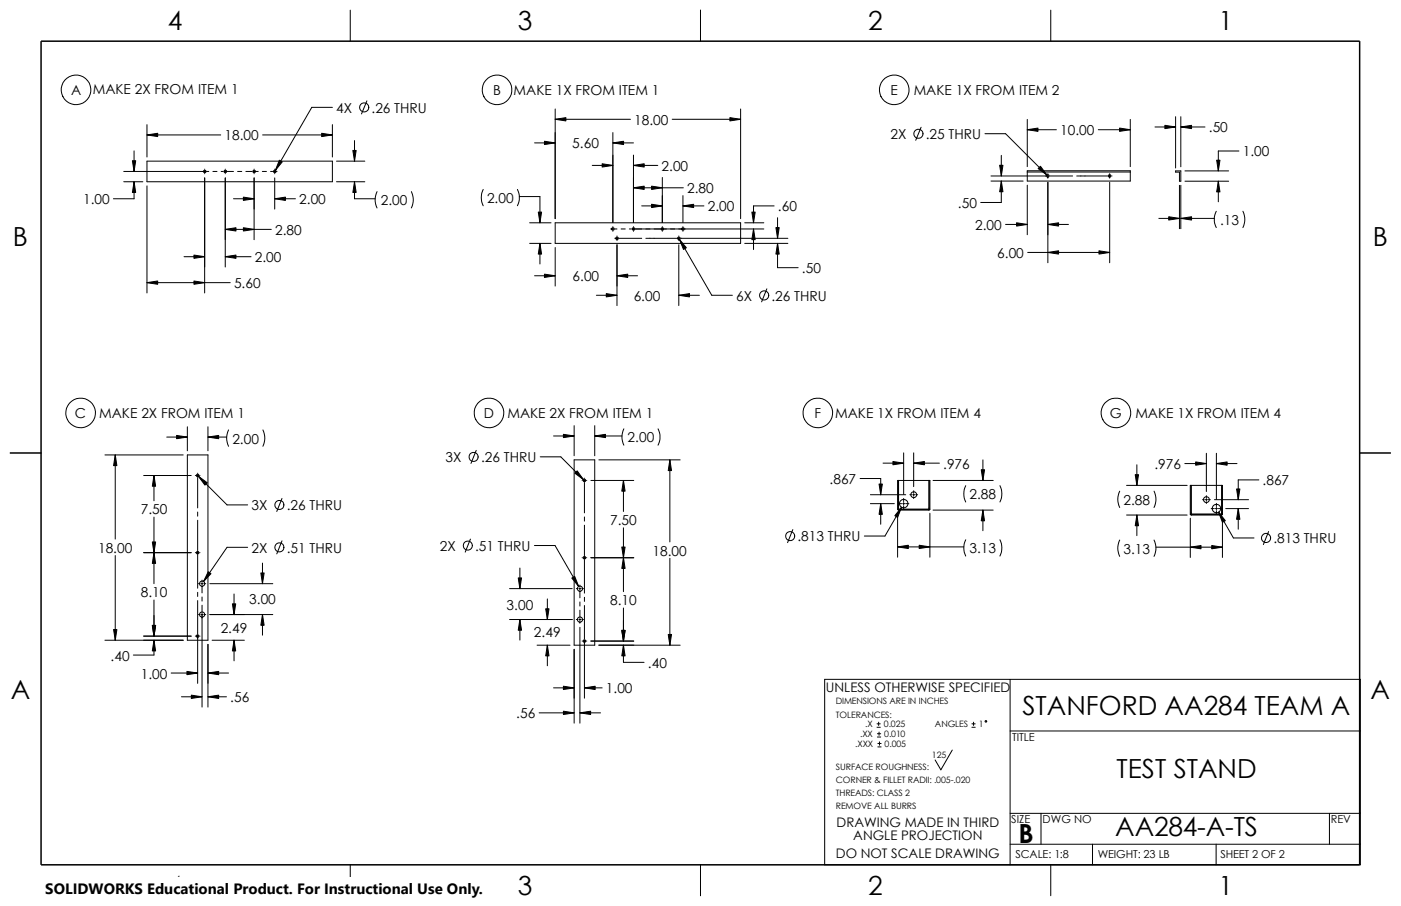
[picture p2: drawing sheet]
<svg xmlns="http://www.w3.org/2000/svg" width="432mm" height="279mm" viewBox="0 0 432 279" stroke-linecap="round" stroke-linejoin="round" font-family="sans-serif">
<g fill="none" stroke="#000" stroke-width=".31">
<path d="M107.9 3.1v9.6M215.9 3.1v9.6M323.8 3.1v9.6M45.3 38.4v10M102.4 38.4v10M102.4 33.1h-6.3l-11.2 19.4M113.1 31.1l-1.7 4M171.1 33.6v33.8M171.1 36.8h23.2M207.2 36.8h21.1M228.3 33.6v33.8M283.9 39.2l-1.7 4.1"/>
<path d="M316.6 36.8v14.6M348.4 36.8v14.6M356 39.2h6.3M362.3 36v15.8M363.9 36v15.4M363.9 39.2h7.5M38.1 56h5.9M38.1 52.9h24.4M41.3 56v5.3h-6.3M41.3 46.5v6.4M45.3 49.7h57.1v6.3h-57.1zM45.3 57.3v33"/>
<path d="M45.3 41.6h22.7M62.8 52.9h.6M63.1 52.2h.1M63.1 52.6v.6M63.1 53.5v.1M63.1 54.9v35.4M63.7 52.9h.6M65.6 52.9h1.3M68.2 52.9h.6M69.1 52.9h.7M69.4 52.2h.1M69.4 52.6v.6"/>
<path d="M69.4 53.5v.1M69.4 54.9v27.4M70.1 52.9h1.9M73.2 52.9h1.3M75.8 52.9h1.9M78 52.9h.7M78.3 52.2h.1M78.3 52.6v.6M78.3 53.5v.1M78.3 54.9v19M79 52.9h.6M80.9 52.9h1.2"/>
<path d="M80.9 41.6h21.5M83.4 52.9h.6M84.4 52.9h.6M84.7 52.2h.1M84.7 52.6v.6M84.7 53.5v.1M84.7 54.9v9.6M85.3 52.9h.1M103.7 49.7h8.7M103.7 56h8.7M109.3 56v5.3h6.3M109.3 43.3v6.4"/>
<path d="M116.2 59.1a5.6 5.6 0 0 0 0 5M126.8 59.1a5.6 5.6 0 0 1 0 5M148.9 58.4a5.6 5.6 0 0 0 0 5.1M159.5 58.4a5.6 5.6 0 0 1 0 5.1M164.8 44.1h6.3M182.5 51h6.4M188.9 40.9v27.7M188.9 44.1h6.3M195.2 47.8v20.8M195.2 51h7.5M195.2 57.9h15.4M204.1 54.7v13.9"/>
<path d="M303.6 41.2h6.3l12.8 12.8M305.4 55.8h9.9M305.4 54.3h17M308.6 55.8v6.6h-6.3M308.6 47.9v6.4M316.6 53h31.8M316.6 52.7h31.8v3.1h-31.8zM316.6 57.1v15.3M316.6 40h9M322.6 54.3h.7M323 53.6h.1M323 53.9v.7"/>
<path d="M323 54.9h.1M323 56.2v24.8M323.6 54.3h7M331.9 54.3h9.5M338.5 40h9.9M341.7 54.3h.6M342 53.6h.1M342 53.9v.7M342 54.9h.1M342 56.2v24.8M342.6 54.3h.1M362.3 52.7h1.6v3.2h-.4v-2.8h-1.2z"/>
<path d="M363.5 57.1v13.4M363.9 57.1v13.4M365.2 55.9h13.5M365.2 52.7h13.5M375.5 55.9v6.3M381.8 46.6h-6.3v6.1M56.7 79.2h6.4M69.4 79.2h8M69.4 70.7h14.2M72 61.3h6.3M84.7 61.3h6.4M160.1 60.6h6.3v8.1"/>
<path d="M163.2 75.1h6.6M163.2 68.7h6.6M166.4 75.1v6.3M171.1 68.7h57.2v6.4h-57.2zM171.1 76.3v11.9M188.2 70.6h.1M188.6 70.6h.6M188.9 69.9v.1M188.9 70.3v.7M188.9 71.2v.1M189.5 73.5h.1M189.5 70.6h.7"/>
<path d="M189.9 73.5h.6M190.2 72.8v.1M190.2 73.2v.6M190.2 74.1v.1M190.2 75.5v18.7M190.8 73.5h7M191.4 70.6h1.3M194 70.6h.6M194.9 70.6h.7M195.2 69.9v.1M195.2 70.3v.7M195.2 71.2v.1"/>
<path d="M195.8 70.6h39.6M197.8 63.5h6.3M199.1 73.5h9.5M204.1 69.9v.1M204.1 70.3v.7M204.1 71.2v.1M208.9 73.5h.6M209.2 72.8v.1M209.2 73.2v.6M209.2 74.1v.1M209.2 75.5v18.7M209.4 73.8l10 17.3h6.3"/>
<path d="M209.8 73.5h33M210.5 60.3v8.3M210.5 69.9v.1M210.5 70.3v.7M210.5 71.2v.1M210.5 63.5h6.5M229.5 75.1h13.3M229.5 68.7h5.9M232.2 70.6v6.4M238.6 63.5h-6.4v5.2M239.6 67.1v6.4M239.6 75.1v7.4h6.4"/>
<path d="M309.9 69.2h6.7M316.7 77.9h25.3M323 69.2h6.3M357.2 67.4h6.3M363.9 67.4h10.4M374.9 65.2a5.6 5.6 0 0 0 0 5M383.1 65.2a5.6 5.6 0 0 1 0 5M45.3 87.2h25.7M164.8 85h6.3M183.8 91.1h6.4M190.2 85h6.3M209.2 91.1h6.4"/>
<path d="M236.3 89.1l-1.6 4M3.1 139.7h9.6M51.4 134.8h6.3M57.7 131.6v7.4M64.1 131.6v7.4M64.1 134.8h5.7M70.4 132.6a5.6 5.6 0 0 0 0 5M81 132.6a5.6 5.6 0 0 1 0 5M146.8 138.9l-1.6 4M170.6 134.5h6.4M177 131.3v9.2M183.3 131.3v9.2"/>
<path d="M183.3 134.5h8.4M192.3 132.2a5.6 5.6 0 0 0 0 5.1M202.8 132.2a5.6 5.6 0 0 1 0 5.1M278.5 139.7v12.7M281.6 139.7v10.4M371.8 139.8v11.8M374.9 139.8v14.2M419.1 139.7h9.5M32.3 140.3h24.2M35.5 140.3v25.9M44.3 146.6h14.6M47.5 146.6v7.8"/>
<path d="M47.5 159.5v20.5M57.7 140.3h6.4v57.1h-6.4zM60.2 146.6h.1M60.6 146.6h.6M60.9 145.9v.1M60.9 146.3v.6M60.9 147.3v9.3M60.9 157.9v1.3M61.2 146.9l8.8 8.8h6.3M61.6 146.6h.1M86.9 153.7l-1.6 4M166.5 140.9h6.3l7 7"/>
<path d="M177 141.8h6.3v57.2h-6.3zM179.4 148.2h.1M179.8 148.2h.6M180.1 147.4v.1M180.1 147.9v.6M180.1 148.8v9.4M180.1 159.4v1.3M180.8 148.2h.1M182.1 148.2h13.2M184.6 141.8h25M192.2 148.2v9.5M206.5 141.8v25.3"/>
<path d="M265.1 147.6h6.3v5M268.3 155.3h7.3M268.3 152.6h10.8M271.4 155.3v6.4M272.2 142.8h6.3M276.6 157l.3 .3M276.6 157h.3M276.6 158.3v13.5M276.9 157v.1M276.9 148.2h.1M276.9 156.7h.1M276.9 148.2h-.3v8.8"/>
<path d="M276.9 148.2v8.8M276.9 155.3h1M276.9 157.1v.2M276.9 157.1h9.4M276.9 157.3h9.4M276.9 157h9.4M276.9 148.2h9.4M277.9 156.4l-5.1 8.9h-6.4M278.2 155.3h.6M278.5 153.7v1M278.5 155v.6M278.5 156v.9"/>
<path d="M279.1 155.3h1M280.4 152.6h.6M281.3 152.6h.6M281.6 151.3v.6M281.6 152.2v.7M281.6 153.2v.6M281.6 142.8h7.9M282.2 152.6h.6M286.3 157v.1M286.3 156.7h.1M286.3 148.2h.1M286.3 148.2v8.8"/>
<path d="M286.3 157.1v.2M286.4 157l-.1 .1M286.4 156.7h.1M286.4 157h.2M286.4 148.2v8.8M286.4 148.2h.2v8.8M286.6 157l-.3 .3M286.6 158.3v13.5M287.6 157.3h18.5M287.6 148.2h18.5M297.6 149.8a5.6 5.6 0 0 0 0 5M302.9 141.8v6.4"/>
<path d="M302.9 157.3v6.4M308.2 149.8a5.6 5.6 0 0 1 0 5M345.1 151.5a5.6 5.6 0 0 0 0 5M347.2 158.8h18.7M347.2 149.7h18.7M350.4 143.3v6.4M350.4 158.8v6.4M355.7 151.5a5.6 5.6 0 0 1 0 5M365.2 143h6.6M366.9 158.5l.3 .3M366.9 158.5h.2M366.9 159.8v12.1"/>
<path d="M367.1 158.5l.1 .1M367.1 149.7h.1M367.1 158.2h.1M367.1 149.7h-.2v8.8M367.1 149.7v8.8M367.2 158.5v.1M367.2 158.6h9.3M367.2 149.7v8.8M367.2 158.6v.2M367.2 158.8h9.3M367.2 158.5h9.3M367.2 149.7h9.3"/>
<path d="M370.6 154.1h.6M371.5 154.1h.7M371.8 152.9v.6M371.8 153.8v.6M371.8 154.7v.6M372.4 154.1h.6M373.3 156.8h1M374.3 154.1h10.5M374.6 156.8h.6M374.9 155.2v1M374.9 156.5v.6M374.9 157.5v1"/>
<path d="M374.9 143h6.4M375.5 156.8h1M375.6 157.9l4.6 8h6.3M376.5 158.5v.1M376.5 149.7h.1M376.5 158.2h.1M376.5 149.7v8.8M376.5 158.6v.2M376.6 158.5l-.1 .1M376.6 158.5h.2M376.6 149.7h.2v8.8M376.6 149.7v8.8"/>
<path d="M376.8 158.5l-.3 .3M376.8 159.8v12.1M377.8 156.8h7M381.6 156.8v6.4M388 148h-6.4v6.1M35.5 171.3v26.1M44.3 170.4h14.6M60.2 170.4h.1M60.6 170.4h.6M60.9 160.4v9.4M60.9 170.1v.7M60.9 171.1v10.3"/>
<path d="M61.6 170.4h.1M62.3 178.9v.5M62.3 179.7v.6M76.3 168.8h-6.3l-7.3 10.5M80.9 173.7v6.3M86.9 166.8l-1.6 4M145 166.2l-1.6 4.1M160.2 175.2v6.3M164.7 168.2h6.4l7.3 12.6M179.4 172h.1M179.8 172h.6M180.1 162v9.4"/>
<path d="M180.1 171.7v.6M180.1 172.6v10.3M180.8 172h.1M182.1 172h13.2M192.2 162.8v19.7M206.5 172.2v26.8M244.3 163.3l-1.6 4M276.6 168.7h20.5M297.6 166.5a5.6 5.6 0 0 0 0 5M308.2 166.5a5.6 5.6 0 0 1 0 5M345.1 166.5a5.6 5.6 0 0 0 0 5.1M355.7 166.5a5.6 5.6 0 0 1 0 5.1"/>
<path d="M356.3 168.7h20.5M391 163.9l-1.6 4M32.3 197.4h24.2M44.3 196.2h14.6M47.5 185v11.2M47.5 197.4v4.6h-6.4M60.2 196.2h.1M60.6 196.2h.6M60.9 182.7v1.2M60.9 185.2v10.3M60.9 195.8v.7M60.9 196.7v14"/>
<path d="M61.2 189.5h.4M61.2 180h.4M61.6 196.2h.1M62 189.5h.6M62 180h.6M62.3 180.6v2.2M62.3 184.1v1.3M62.3 186.6v2.3M62.3 189.2v28.9M62.9 189.5h.5M62.9 180h.5M64.1 198.7v19.4"/>
<path d="M64.7 189.5h19.4M64.7 180h19.4M65.4 197.4h9.9M72.1 183.2v6.3M72.1 197.4v6.4M80.9 189.5v6.4M157.1 181.5h19.3M157.1 191.1h19.3M160.2 191.1v6.3M165.5 199h10.2M168.7 184.7v6.4M168.7 199v6.3"/>
<path d="M177.6 181.5h.5M177.6 191.1h.5M178.4 181.5h.7M178.4 191.1h.7M178.7 180.4v.5M178.7 181.2v.7M178.7 182.2v2.2M178.7 185.6v1.3M178.7 188.2v2.2M178.7 190.8v.6M178.7 191.7v.5M178.7 193.5v29.5"/>
<path d="M179.4 181.5h.4M179.4 191.1h.4M179.4 197.7h.1M179.8 197.7h.6M180.1 184.2v1.3M180.1 186.7v10.4M180.1 197.4v.6M180.1 198.2v17.1M180.8 197.7h.1M182.1 197.7h13.2M184.6 199h25M192.2 187.5v10.2"/>
<path d="M192.2 199v5.3h6.3M52.7 207.6h8.2M55.9 214.9h6.4M64.1 207.6h6.3M64.1 214.9h5.7M166.2 219.8h10.8M170.6 212.1h6.4M177 200.2v22.8M178.7 219.8h6.4M180.1 212.1h5.5M254.2 209.5h165.1v57.2h-165.1zM311.3 209.5v57.2"/>
<path d="M270.3 224.3h1M270.3 223.2h1M270.4 227.3h1M270.4 226.3h1M270.6 230.3h1M270.6 229.3h1M270.8 222.7v1M270.9 225.8v1M271.1 228.8v1M293.5 231.3l-3.5 6.1-1.8-3M299.6 224.3h1M299.6 223.2h1"/>
<path d="M300.1 222.7v1M311.3 225.4h108M311.3 250.8h108M320.8 250.8v9.5M409.7 250.8v9.5M107.9 266.7v9.5M215.9 266.7v9.5M311.3 260.3h108M323.8 266.7v9.5M336.7 260.3v6.4M374.8 260.3v6.4"/>
<circle cx="23.4" cy="27.7" r="4.6"/>
<circle cx="112.3" cy="33.1" r="1.41"/>
<circle cx="153.2" cy="27.7" r="4.6"/>
<circle cx="275.6" cy="27.7" r="4.6"/>
<circle cx="63.1" cy="52.9" r=".39"/>
<circle cx="69.5" cy="52.9" r=".39"/>
<circle cx="78.3" cy="52.9" r=".39"/>
<circle cx="84.7" cy="52.9" r=".39"/>
<circle cx="283.1" cy="41.3" r="1.41"/>
<circle cx="323" cy="54.3" r=".39"/>
<circle cx="342" cy="54.3" r=".39"/>
<circle cx="188.9" cy="70.6" r=".39"/>
<circle cx="190.2" cy="73.5" r=".39"/>
<circle cx="195.3" cy="70.6" r=".39"/>
<circle cx="204.1" cy="70.6" r=".39"/>
<circle cx="209.2" cy="73.5" r=".39"/>
<circle cx="210.5" cy="70.6" r=".39"/>
<circle cx="235.5" cy="91.1" r="1.41"/>
<circle cx="24.9" cy="127.3" r="4.6"/>
<circle cx="150.7" cy="127.3" r="4.6"/>
<circle cx="252.1" cy="127.3" r="4.6"/>
<circle cx="344" cy="127.3" r="4.6"/>
<circle cx="60.9" cy="146.6" r=".39"/>
<circle cx="86.1" cy="155.7" r="1.4"/>
<circle cx="146" cy="140.9" r="1.4"/>
<circle cx="180.1" cy="148.2" r=".39"/>
<circle cx="278.5" cy="155.3" r="1.3"/>
<circle cx="281.6" cy="152.6" r=".9"/>
<circle cx="371.8" cy="154.1" r=".91"/>
<circle cx="374.9" cy="156.8" r="1.3"/>
<circle cx="60.9" cy="170.5" r=".39"/>
<circle cx="86.1" cy="168.8" r="1.4"/>
<circle cx="144.2" cy="168.3" r="1.4"/>
<circle cx="180.1" cy="172" r=".39"/>
<circle cx="243.5" cy="165.3" r="1.4"/>
<circle cx="390.2" cy="165.9" r="1.41"/>
<circle cx="60.9" cy="196.2" r=".39"/>
<circle cx="62.3" cy="189.5" r=".8"/>
<circle cx="62.3" cy="180" r=".8"/>
<circle cx="178.8" cy="191.1" r=".79"/>
<circle cx="178.8" cy="181.5" r=".79"/>
<circle cx="180.1" cy="197.7" r=".39"/>
<circle cx="303.9" cy="222.4" r=".25"/>
</g>
<path d="M12.7 12.7h406.4v254h-406.4z" fill="none" stroke="#000" stroke-width=".47"/>
<g fill="#000" stroke="#000" stroke-width=".31">
<path d="M171.1 36.8l3.3-.5v1zM225 36.3l3.3 .5-3.3 .5zM359 38.7l3.3 .5-3.3 .5zM363.9 39.2l3.3-.5v1zM40.8 49.6h1l-.5 3.3zM41.3 56l.5 3.4h-1zM45.3 41.6l3.3-.5v1zM86.1 49.4l.9 .5-2.1 2.6zM99.1 41.1l3.3 .5-3.3 .5zM109.3 56l.5 3.4h-1zM108.8 46.4h1l-.5 3.3zM167.8 43.6l3.3 .5-3.3 .5z"/>
<path d="M185.6 50.5l3.3 .5-3.3 .5zM188.9 44.1l3.3-.5v1zM195.2 57.9l3.3-.5v1zM195.2 51l3.3-.5v1zM200.8 57.4l3.3 .5-3.3 .5zM308.1 51h1l-.5 3.3zM308.6 55.8l.5 3.3h-1zM316.6 40l3.3-.5v1zM320 52l.7-.7 2 2.7zM345.1 39.5l3.3 .5-3.3 .5zM375 49.4h1l-.5 3.3zM375.5 55.9l.5 3.3h-1z"/>
<path d="M59.8 78.7l3.3 .5-3.3 .5zM69.4 79.2l3.3-.5v1zM69.4 70.7l3.3-.5v1zM75 60.8l3.3 .5-3.3 .5zM75 70.2l3.3 .5-3.3 .5zM84.7 61.3l3.3-.5v1zM166.4 75.1l.5 3.3h-1zM165.9 65.4h1l-.5 3.3zM200.8 63l3.3 .5-3.3 .5zM209.4 73.8l2.1 2.6-.8 .5zM210.5 63.5l3.3-.5v1zM232.2 70.6l.5 3.3h-1z"/>
<path d="M231.7 65.4h1l-.5 3.3zM239.6 75.1l.6 3.3h-1.1zM239.1 70.2h1.1l-.6 3.3zM313.3 68.7l3.3 .5-3.3 .5zM323 69.2l3.3-.5v1zM323 77.9l3.3-.6v1.1zM338.7 77.3l3.3 .6-3.3 .5zM360.2 66.8l3.3 .6-3.3 .5zM363.9 67.4l3.3-.6v1.1zM45.3 87.2l3.3-.5v1zM59.8 86.7l3.3 .5-3.3 .5zM167.8 84.5l3.3 .5-3.3 .6z"/>
<path d="M190.2 85l3.3-.5v1.1zM186.9 90.6l3.3 .5-3.3 .5zM209.2 91.1l3.3-.5v1zM54.4 134.3l3.3 .5-3.3 .5zM64.1 134.8l3.3-.5v1zM173.7 133.9l3.3 .6-3.3 .5zM183.3 134.5l3.3-.6v1.1zM35.5 140.3l.5 3.3h-1zM47.5 146.6l.5 3.3h-1.1zM61.2 146.9l2.7 2-.7 .7zM177.9 145.2l1.9 2.7-2.6-2zM192.2 148.2l.5 3.3h-1.1z"/>
<path d="M206.5 141.8l.5 3.3h-1zM271.4 155.3l.5 3.3h-1zM270.9 149.3h1l-.5 3.3zM277.9 156.4l-1.3 3.2-.8-.6zM275.2 142.3l3.3 .5-3.3 .5zM281.6 142.8l3.3-.5v1zM302.4 144.9h1l-.5 3.3zM302.9 157.3l.5 3.3h-1zM349.9 146.4h1l-.5 3.3zM350.4 158.8l.5 3.3h-1zM368.5 142.5l3.3 .5-3.3 .5zM374.9 143l3.3-.5v1z"/>
<path d="M375.6 157.9l2.1 2.7-.9 .5zM381.1 150.8h1l-.5 3.3zM381.6 156.8l.5 3.3h-1zM46.9 167.1h1.1l-.5 3.3zM47.5 170.4l.5 3.3h-1.1zM64.2 176.3l.8 .6-2.3 2.4zM192.2 172l.5 3.3h-1.1zM191.6 168.7h1.1l-.5 3.3zM276.6 168.7l3.4-.6v1.1zM283.3 168.1l3.3 .6-3.3 .5zM366.9 168.7l3.3-.5v1zM373.5 168.2l3.3 .5-3.3 .5z"/>
<path d="M35 194.1h1l-.5 3.3zM46.9 192.9h1.1l-.5 3.3zM47.5 197.4l.5 3.3h-1.1zM72.1 197.4l.5 3.3h-1zM71.6 186.2h1l-.5 3.3zM80.4 176.7h1l-.5 3.3zM80.9 189.5l.5 3.3h-1zM159.7 178.2h1l-.5 3.3zM160.2 191.1l.5 3.3h-1zM168.2 187.7h1l-.5 3.4zM168.7 199l.5 3.3h-1zM176.2 178.3l.9-.5 1.3 3z"/>
<path d="M191.6 194.4h1.1l-.5 3.3zM192.2 199l.5 3.3h-1.1zM206 195.7h1l-.5 3.3zM57.6 207.1l3.3 .5-3.3 .5zM59 214.4l3.3 .5-3.3 .5zM64.1 207.6l3.3-.5v1zM64.1 214.9l3.3-.5v1zM173.7 219.3l3.3 .5-3.3 .5zM173.7 211.6l3.3 .5-3.3 .5zM178.7 219.8l3.3-.5v1zM180.1 212.1l3.3-.5v1z"/>
</g>
<path d="M14 270.6h135.1v8.8h-135.1z" fill="#fff"/>
<g font-size="8.1">
<text x="51.7" y="9.3">4</text>
<text x="159.6" y="9.3">3</text>
<text x="267.6" y="9.3">2</text>
<text x="375.5" y="9.3">1</text>
<text x="4" y="75.9">B</text>
<text x="423.1" y="75.9">B</text>
<text x="3.3" y="215.6">A</text>
<text x="422.4" y="215.6">A</text>
<text x="315.1" y="220.4">STANFORD AA284 TEAM A</text>
<text x="344.1" y="240.1">TEST STAND</text>
<text x="343.8" y="257.8">AA284-A-TS</text>
<text x="313.9" y="260">B</text>
<text x="51.7" y="276">4</text>
<text x="159.6" y="276">3</text>
<text x="267.6" y="276">2</text>
<text x="375.5" y="276">1</text>
</g>
<text font-size="4.6" x="14" y="275.6">SOLIDWORKS Educational Product. For Instructional Use Only.</text>
<g font-size="4.2">
<text x="21.9" y="29.3">A</text>
<text x="28.6" y="29">MAKE 2X FROM ITEM 1</text>
<text x="152" y="29.3">B</text>
<text x="158.3" y="29.3">MAKE 1X FROM ITEM 1</text>
<text x="274.4" y="29.3">E</text>
<text x="281.6" y="29.3">MAKE 1X FROM ITEM 2</text>
<text x="103.6" y="34.8">4X</text>
<text x="114.5" y="34.8">.26 THRU</text>
<text x="195.5" y="38.5">18.00</text>
<text x="326.8" y="41.7">10.00</text>
<text x="372.6" y="40.8">.50</text>
<text x="69.2" y="43.3">18.00</text>
<text x="176.4" y="45.8">5.60</text>
<text x="274.4" y="42.9">2X</text>
<text x="285.3" y="42.9">.25 THRU</text>
<text x="203.9" y="52.7">2.00</text>
<text x="383" y="48.2">1.00</text>
<text x="211.8" y="59.6">2.80</text>
<text x="25.6" y="63">1.00</text>
<text x="92.2" y="63">2.00</text>
<text x="117.4" y="63.3">2.00</text>
<text x="150.1" y="62.6">2.00</text>
<text x="218.1" y="65.2">2.00</text>
<text x="239.8" y="65.2">.60</text>
<text x="295.2" y="64.1">.50</text>
<text x="300.6" y="70.9">2.00</text>
<text x="376" y="69.3">.13</text>
<text x="84.8" y="72.4">2.80</text>
<text x="78.6" y="80.9">2.00</text>
<text x="307.4" y="79.5">6.00</text>
<text x="72.1" y="88.9">5.60</text>
<text x="176.5" y="86.7">6.00</text>
<text x="247.2" y="84.2">.50</text>
<text x="195.3" y="92.8">6.00</text>
<text x="226.9" y="92.7">6X</text>
<text x="237.8" y="92.7">.26 THRU</text>
<text x="23.1" y="128.9">C</text>
<text x="30.6" y="128.9">MAKE 2X FROM ITEM 1</text>
<text x="149.1" y="128.9">D</text>
<text x="156.4" y="128.9">MAKE 2X FROM ITEM 1</text>
<text x="251" y="128.9">F</text>
<text x="257.4" y="128.9">MAKE 1X FROM ITEM 4</text>
<text x="342.1" y="128.9">G</text>
<text x="349.9" y="128.9">MAKE 1X FROM ITEM 4</text>
<text x="71.6" y="136.8">2.00</text>
<text x="193.5" y="136.4">2.00</text>
<text x="137.4" y="142.5">3X</text>
<text x="148.2" y="142.5">.26 THRU</text>
<text x="255.7" y="149.2">.867</text>
<text x="290.7" y="144.5">.976</text>
<text x="355.8" y="144.7">.976</text>
<text x="389.2" y="149.6">.867</text>
<text x="298.8" y="154">2.88</text>
<text x="346.3" y="155.7">2.88</text>
<text x="43.4" y="158.6">7.50</text>
<text x="77.5" y="157.4">3X</text>
<text x="88.4" y="157.4">.26 THRU</text>
<text x="188" y="161.9">7.50</text>
<text x="245.8" y="167">.813 THRU</text>
<text x="392.5" y="167.6">.813 THRU</text>
<text x="30.3" y="170.5">18.00</text>
<text x="77.5" y="170.4">2X</text>
<text x="88.4" y="170.4">.51 THRU</text>
<text x="135.6" y="169.9">2X</text>
<text x="146.4" y="169.9">.51 THRU</text>
<text x="201.2" y="171.3">18.00</text>
<text x="298.8" y="170.6">3.13</text>
<text x="346.3" y="170.7">3.13</text>
<text x="43.4" y="184.2">8.10</text>
<text x="76.8" y="186.3">3.00</text>
<text x="156.2" y="188">3.00</text>
<text x="188" y="186.6">8.10</text>
<text x="68" y="195.3">2.49</text>
<text x="164.6" y="196.3">2.49</text>
<text x="34.1" y="203.7">.40</text>
<text x="43.4" y="209.3">1.00</text>
<text x="199.7" y="206">.40</text>
<text x="186.8" y="213.8">1.00</text>
<text x="71" y="216.5">.56</text>
<text x="159.1" y="221.5">.56</text>
</g>
<g font-size="4.1">
<text x="254.6" y="213.4">UNLESS OTHERWISE SPECIFIED</text>
<text x="257.9" y="255">DRAWING MADE IN THIRD</text>
<text x="263" y="259">ANGLE PROJECTION</text>
<text x="257.6" y="264.7">DO NOT SCALE DRAWING</text>
</g>
<g font-size="3.4">
<text x="312" y="228.6">TITLE</text>
<text x="311.7" y="253.8">SIZE</text>
<text x="321.3" y="253.8">DWG NO</text>
<text x="410.1" y="253.8">REV</text>
<text x="313" y="264.6">SCALE: 1:8</text>
<text x="338.3" y="264.6">WEIGHT: 23 LB</text>
<text x="376.1" y="264.6">SHEET 2 OF 2</text>
</g>
<g font-size="2.7">
<text x="257.6" y="217.2">DIMENSIONS ARE IN INCHES</text>
<text x="257.6" y="221.3">TOLERANCES:</text>
<text x="265.1" y="227.3">.XX</text>
<text x="266.6" y="224.3">.X</text>
<text x="272.4" y="224.3">0.025</text>
<text x="272.5" y="227.3">0.010</text>
<text x="288.2" y="224.3">ANGLES</text>
<text x="301.6" y="224.3">1</text>
<text x="263.6" y="230.4">.XXX</text>
<text x="272.6" y="230.4">0.005</text>
<text x="287.2" y="233.8">125</text>
<text x="257.6" y="237.4">SURFACE ROUGHNESS:</text>
<text x="257.6" y="241.4">CORNER &amp; FILLET RADII: .005-.020</text>
<text x="257.6" y="245.4">THREADS: CLASS 2</text>
<text x="257.6" y="249.5">REMOVE ALL BURRS</text>
</g>
</svg>
